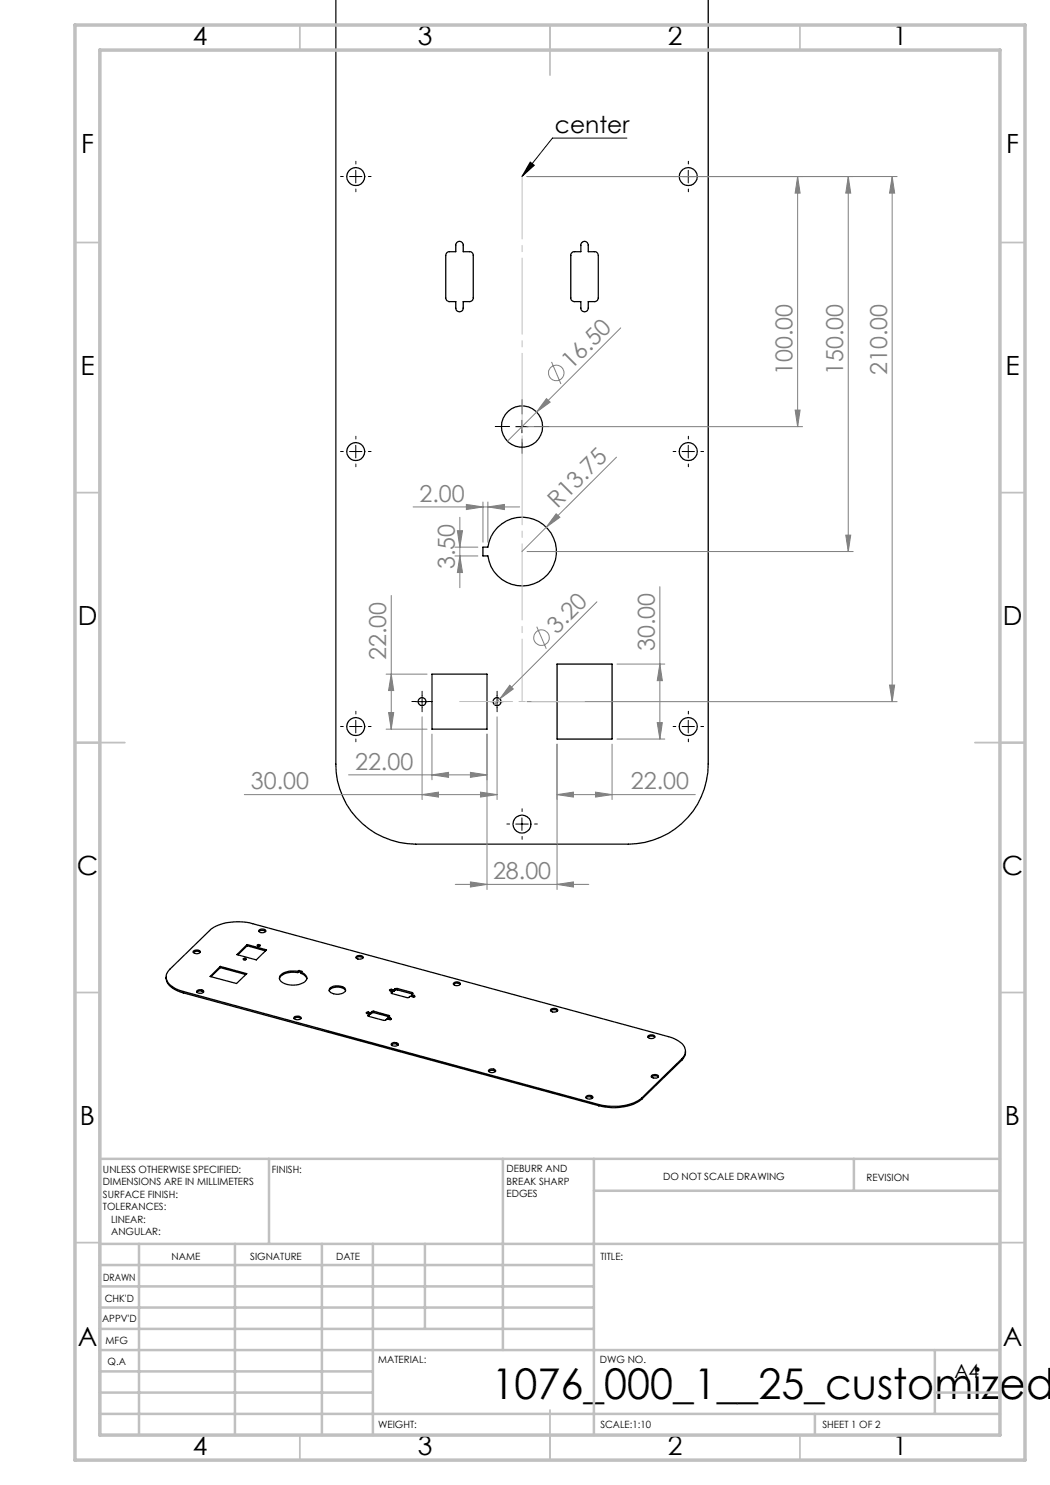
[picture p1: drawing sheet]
<svg xmlns="http://www.w3.org/2000/svg" width="210mm" height="297mm" viewBox="0 0 210 297" stroke-linecap="round" stroke-linejoin="round" font-family="sans-serif">
<g fill="none" stroke="#000" stroke-width=".25">
<path d="M141.6 -.1v152.9a16 16 0 0 1-15.9 16h-42.6a16 16 0 0 1-15.9-16v-152.8M91.4 48.5a.74 .74 0 0 1 .8-.2 .74 .74 0 0 1 .4 .7v1.3h1.3a.72 .72 0 0 1 .8 .8v8.5a.72 .72 0 0 1-.8 .7h-1.3v1.3a.74 .74 0 0 1-.7 .8 .74 .74 0 0 1-.7-.8v-1.3h-1.3a.72 .72 0 0 1-.8-.7v-8.5a.72 .72 0 0 1 .8-.8h1.3v-1.3zM116.4 48.5a.74 .74 0 0 1 .8-.2 .74 .74 0 0 1 .5 .7v1.3h1.2a.73 .73 0 0 1 .8 .8v8.5a.73 .73 0 0 1-.8 .7h-1.2v1.3a.74 .74 0 0 1-.8 .8 .74 .74 0 0 1-.7-.8v-1.3h-1.3a.72 .72 0 0 1-.7-.7v-8.5a.72 .72 0 0 1 .7-.8h1.3v-1.3zM99.5 105.5a6.9 6.9 0 0 1 10.7 1.1 6.9 6.9 0 0 1-3.4 10.2 6.9 6.9 0 0 1-9.2-5.6h-1v-1.8h1a6.9 6.9 0 0 1 1.9-3.9zM86.4 134.8h11v11h-11zM111.4 132.8h11v15h-11zM33.2 195.4a2.95 2.95 0 0 0 2.3 2.8l1.2 .4M36.7 198.3a4.6 4.6 0 0 1-3.4-2.4 1.89 1.89 0 0 1 .7-2.1l7.9-7.7a9.6 9.6 0 0 1 8.7-1.4l83.1 22.6a4 4 0 0 1 3.4 2.8 1.85 1.85 0 0 1-.8 1.7M36.7 198.3l83.1 22.6M36.7 198.3v.3M36.7 198.6l83.1 22.6M38.7 190.5a1.06 1.06 0 0 1 1.3 0"/>
<path d="M38.7 190.2a.89 .89 0 0 1 1.3 .2 .83 .83 0 0 1-1.4-.1zM39.4 198.4a1.02 1.02 0 0 1 1.3 0M39.4 198.1a.91 .91 0 0 1 1.3 .3 .86 .86 0 0 1-1.4-.2zM42 195.3l2.1-2 5.3 1.4-2.1 2zM44.1 193.3v.2M44.1 193.5l-1.9 1.8M44.1 193.5l5 1.4M47.4 190.9l2-2 3.9 1.1-2 2zM48.6 191.7a.34 .34 0 0 1 .4-.1 .34 .34 0 0 1 .2 .3 .34 .34 0 0 1-.3 .1 .34 .34 0 0 1-.3-.3zM48.8 191.9h.3M49.4 188.9v.3M49.4 189.2l-1.8 1.8"/>
<path d="M49.4 189.2l3.7 1M51.5 189a.34 .34 0 0 1 .5 .2 .32 .32 0 0 1-.3 .1 .32 .32 0 0 1-.2-.3zM51.5 189.2h.5M51.8 186.3a1.15 1.15 0 0 1 1.3 0M51.8 186a.87 .87 0 0 1 1.4 .2 .84 .84 0 0 1-1.4-.1zM59.6 194.3a3.9 3.9 0 0 0-3.6 .9 1.25 1.25 0 0 0 1.2 1.6 3.7 3.7 0 0 0 4.1-.9l-.1-.7-.3-.4-.7-.4M59.6 194.5a3.9 3.9 0 0 0-3.6 .9l-.1 .3M59.6 194.3v.2M59.8 194.1l.6 .2-.2 .1M59.8 194.1l-.2 .2M59.8 194.1v.2M59.8 194.3l-.2 .2"/>
<path d="M59.8 194.3l.4 .2M60.2 194.4v.3l.7 .3 .5 .7M65.8 198.2a2.16 2.16 0 0 1 3.3 0M66.1 197.5a2.5 2.5 0 0 1 3 .3 1.12 1.12 0 0 1-1.4 1.1 1.75 1.75 0 0 1-1.9-.9zM71.2 191.6a1.07 1.07 0 0 1 1.4 0M71.3 191.3a.9 .9 0 0 1 1.3 .2 .88 .88 0 0 1-1.4-.1zM78 198.2l.5 .1M78.3 198.5l.1 .2 3 .8h.3l.4-.3 .7 .2 .1-.2-.1-.1M78.3 198.5v.1M78.3 197.9l-.4 .1 .1 .2M78.3 198.1l-.3 .1M78.3 197.9l.5 .1"/>
<path d="M78.3 197.9v.2M78.3 198.1l.5 .2M78.5 198.3l-.2 .2M78.5 198.3l-.1 .4M78.8 198v.3M79 197.8l-.2 .2M79 198l-.2 .3M79 197.8v.2M79.4 197.7l-.4 .1M79.4 198h-.4M79.4 197.7l3 .8M79.4 197.7v.3"/>
<path d="M79.4 198l3 .8M82.3 199l.5 .1M82.3 199v.2l.5 .2M82.4 198.5l.2 .2-.3 .3M82.4 198.8h.1M82.4 198.5v.3M82.8 199.4h.1M82.8 199.1v.3M90.7 196.9a1.02 1.02 0 0 1 1.3 0M90.7 196.6a.87 .87 0 0 1 1.4 .2 .84 .84 0 0 1-1.4-.1zM58.8 203.7a1.07 1.07 0 0 1 1.4 0M58.8 203.4a.94 .94 0 0 1 1.4 .3 .9 .9 0 0 1-1.4-.2z"/>
<path d="M73.6 203.1l.1 .2 3 .8 .4-.1 .3-.2 .8 .1 .1-.2-.2-.1M73.6 203.1v.1M73.7 202.4l-.5 .2 .6 .2M73.7 202.7h-.4M73.7 202.4l.4 .2M73.7 202.4v.3M73.7 202.7l.4 .1M73.8 202.8l-.2 .3M73.8 202.8l-.1 .4M74.1 202.6v.2M74.4 202.3l-.3 .3M74.4 202.3v.3"/>
<path d="M74.4 202.6l-.3 .2M74.8 202.2l-.4 .1M74.8 202.5l-.4 .1M74.8 202.2l3 .9M74.8 202.2v.3M74.8 202.5l3 .8M77.6 203.5l.5 .1M77.6 203.5v.3l.5 .1M77.8 203.1l.1 .2-.3 .2M77.8 203.3h.1M77.8 203.1v.2M78.1 203.6v.3"/>
<path d="M78.1 203.9h.1M78.3 209a1.02 1.02 0 0 1 1.3 0M78.3 208.7a.89 .89 0 0 1 1.4 .2 .87 .87 0 0 1-1.5-.1zM97.7 214.3a1.21 1.21 0 0 1 1.4 0M97.8 214a.85 .85 0 0 1 1.3 .2 .9 .9 0 0 1-1.4-.1zM110.1 202.2a1.07 1.07 0 0 1 1.4 0M110.2 201.9a.94 .94 0 0 1 1.3 .2 .88 .88 0 0 1-1.4-.1zM117.2 219.6a1.15 1.15 0 0 1 1.3 0M117.2 219.3a.86 .86 0 0 1 1.4 .2 .85 .85 0 0 1-1.4-.1zM128.4 219.5a9.9 9.9 0 0 1-8.6 1.4M128.4 219.8a9.9 9.9 0 0 1-8.6 1.4M128.4 219.5v.3"/>
<path d="M129.6 207.5a1.02 1.02 0 0 1 1.4 0M129.6 207.1a.89 .89 0 0 1 1.4 .3 .83 .83 0 0 1-1.4-.1zM130.3 215.4a1.07 1.07 0 0 1 1.4 0M130.4 215.1a.91 .91 0 0 1 1.3 .2 1.05 1.05 0 0 1-1.5 0zM136.3 211.8l-7.9 7.7M136.3 211.8v.3M136.3 212.1l-7.9 7.7M137.1 210.3l-.1 .8-.7 1M119.8 220.9v.3"/>
<circle cx="71.2" cy="35.3" r="1.8"/>
<circle cx="137.7" cy="35.3" r="1.8"/>
<circle cx="71.2" cy="90.3" r="1.8"/>
<circle cx="104.4" cy="85.3" r="4.1"/>
<circle cx="137.7" cy="90.3" r="1.8"/>
<circle cx="71.2" cy="145.3" r="1.8"/>
<circle cx="84.4" cy="140.3" r=".79"/>
<circle cx="99.4" cy="140.3" r=".79"/>
<circle cx="137.7" cy="145.3" r="1.8"/>
<circle cx="104.4" cy="164.8" r="1.79"/>
</g>
<g fill="none" stroke="#808080" stroke-width=".2">
<path d="M159.5 35.3v50M159.5 35.3l.5 3.3h-1zM169.7 35.3l.4 3.3h-.9zM169.7 35.3v75M178.4 35.3l.5 3.3h-1zM178.4 35.3v105M179.4 35.3h-74M109.3 79.7l.7 .7-2.7 2zM110.3 72.4l1.9 4.4M124.1 65.6l-22.6 22.6M105.4 85.3h55.1M123.3 91.4l-14 14"/>
<path d="M159 82h1l-.5 3.3zM78.2 119.1v26.7M82.6 101.4h21.3M91 109.4h4.6M91 111.2h4.6M91.5 106.1h1l-.5 3.3zM92 103.5v14M92 111.2l.5 3.3h-1zM93.3 100.9l3.3 .5-3.3 .5zM96.6 100.4v8M97.6 101.4l3.3-.5v1zM97.6 100.4v8"/>
<path d="M105.4 110.3h65.2M109.3 105.4l-4.9 4.9M111.2 102.8l.8 .7-2.7 1.9zM132 117.3v30.5M169.2 107h.9l-.4 3.3zM77.2 134.8h8.2M78.2 134.8l.5 3.3h-1zM102 137.1l.7 .7-2.7 2zM107.4 125.3l1.9 4.4M119.4 120.4l-20.6 20.5M123.4 132.8h9.6M132 132.8l.5 3.3h-1.1z"/>
<path d="M177.9 137h1l-.5 3.3zM48.9 158.9h50.5M69.7 155h27.7M77.2 145.8h8.2M77.7 142.5h1l-.5 3.3zM84.4 158.9l3.3-.5v1zM84.4 143.4v16.5M86.4 155l3.3-.5v1zM86.4 146.8v9.2M94.1 154.5l3.3 .5-3.3 .5zM96.1 158.4l3.3 .5-3.3 .5zM97.4 146.8v31.1"/>
<path d="M99.4 143.4v16.5M105.4 140.3h74M111.4 158.9l3.3-.5v1zM111.4 158.9h27.7M111.4 148.8v29.1M119.1 158.4l3.3 .5-3.3 .5zM122.4 148.8v11.1M123.4 147.8h9.6M131.4 144.5h1.1l-.5 3.3zM91.1 176.9h26.7M94.1 176.4l3.3 .5-3.3 .5zM111.4 176.9l3.3-.5v1z"/>
<circle cx="111.2" cy="74.6" r="1.57"/>
<circle cx="108.3" cy="127.5" r="1.56"/>
</g>
<g fill="none" stroke="#000" stroke-width=".2">
<path d="M69.9 35.3h2.5M71.2 34.1v2.5M106 32.4l.9 .7-2.5 2.2zM125.4 27.6h-14.9l-6.1 7.7M136.4 35.3h2.5M137.7 34.1v2.5M69.9 90.3h2.5M71.2 89.1v2.5M103.2 85.3h2.5M104.4 84.1v2.5M136.4 90.3h2.5M137.7 89.1v2.5"/>
<path d="M84.4 139.1v2.5M99.4 139.1v2.5M69.9 145.3h2.5M71.2 144.1v2.5M83.1 140.3h2.6M98.1 140.3h2.5M136.4 145.3h2.5M137.7 144.1v2.5M103.2 164.8h2.5M104.4 163.6v2.5"/>
</g>
<g fill="none" stroke="#000" stroke-width=".2" stroke-dasharray="15.2 1.3 1.3 1.3">
<path d="M68.7 35.3h-.6M71.2 37.8v.6M71.2 32.8v-.5M73.7 35.3h.5M135.2 35.3h-.6M137.7 37.8v.6M137.7 32.8v-.5M140.2 35.3h.5M68.7 90.3h-.6M71.2 92.8v.6M71.2 87.8v-.5M73.7 90.3h.5"/>
<path d="M101.9 85.3h-2.9M104.4 87.8v2.9M104.4 82.8v-2.9M106.9 85.3h2.9M135.2 90.3h-.6M137.7 92.8v.6M137.7 87.8v-.5M140.2 90.3h.5M84.4 139.1v-.8M99.4 139.1v-.8M68.7 145.3h-.6M71.2 147.8v.6"/>
<path d="M71.2 142.8v-.5M73.7 145.3h.5M83.2 140.3h-.8M84.4 141.6v.8M85.7 140.3h.8M98.2 140.3h-.8M99.4 141.6v.8M100.7 140.3h.8M135.2 145.3h-.6M137.7 147.8v.6M137.7 142.8v-.5M140.2 145.3h.5"/>
<path d="M101.9 164.8h-.5M104.4 167.3v.6M104.4 162.3v-.5M106.9 164.8h.6"/>
</g>
<path d="M91.9 140.3h25" fill="none" stroke="#c0c0c0" stroke-width=".2" stroke-dasharray="15.2 1.3 1.3 1.3" stroke-dashoffset="4.6"/>
<path d="M104.4 140.3v-105" fill="none" stroke="#c0c0c0" stroke-width=".2" stroke-dasharray="15.2 1.3 1.3 1.3" stroke-dashoffset="2.7"/>
<g fill="none" stroke="#c0c0c0" stroke-width=".35">
<path d="M60 5v5M110 5v10M160 5v5M15 48.5h5M200 48.5h5M15 98.5h5M200 98.5h5M15 148.5h10M195 148.5h10M15 198.5h5M200 198.5h5M15 248.5h5"/>
<path d="M200 248.5h5M60 287v5M110 282v10M160 287v5"/>
</g>
<g fill="none" stroke="#c0c0c0" stroke-width=".5">
<path d="M53.8 231.8v17M100.6 231.8v38.2M118.8 231.8v55.2M118.8 238.2h81.2M170.8 231.8v6.4M200 231.8h-180v55.2M20 248.8h180M20 257.3h98.8M20 253h98.8M27.8 248.8v38.2M47 248.8v38.2M64.4 248.8v38.2"/>
<path d="M74.6 248.8v38.2M85 248.8v17M20 265.8h98.8M20 261.5h98.8M20 278.5h54.6M20 274.3h54.6M20 270h180M187 278.5h13M187 270v12.8M20 282.8h180M163 282.8v4.2"/>
</g>
<path d="M15 5h190v287h-190zM20 10h180v277h-180z" fill="none" stroke="#c0c0c0" stroke-width=".7"/>
<path d="M106 32.4l.9 .7-2.5 2.2z" fill="#000"/>
<g fill="#808080">
<path d="M109.3 79.7l.7 .7-2.7 2z"/>
<path d="M102 137.1l.7 .7-2.7 2z"/>
<path d="M111.2 102.8l.8 .7-2.7 1.9z"/>
<path d="M177.9 137h1l-.5 3.3zM178.4 35.3l.5 3.3h-1z"/>
<path d="M169.7 35.3l.4 3.3h-.9zM169.2 107h.9l-.4 3.3zM159.5 35.3l.5 3.3h-1zM159 82h1l-.5 3.3z"/>
<path d="M111.4 158.9l3.3-.5v1zM119.1 158.4l3.3 .5-3.3 .5zM84.4 158.9l3.3-.5v1zM96.1 158.4l3.3 .5-3.3 .5z"/>
<path d="M94.1 176.4l3.3 .5-3.3 .5zM111.4 176.9l3.3-.5v1z"/>
<path d="M94.1 154.5l3.3 .5-3.3 .5zM86.4 155l3.3-.5v1zM97.6 101.4l3.3-.5v1zM93.3 100.9l3.3 .5-3.3 .5z"/>
<path d="M131.4 144.5h1.1l-.5 3.3zM132 132.8l.5 3.3h-1.1z"/>
<path d="M91.5 106.1h1l-.5 3.3zM92 111.2l.5 3.3h-1z"/>
<path d="M78.2 134.8l.5 3.3h-1zM77.7 142.5h1l-.5 3.3z"/>
</g>
<text font-size="8.5" x="98.3" y="279.7">1076_000_1__25_customized</text>
<g font-size="5.3">
<text x="38.5" y="8.9">4</text>
<text x="83.5" y="8.9">3</text>
<text x="133.6" y="8.9">2</text>
<text x="178.6" y="8.9">1</text>
<text x="16.2" y="30.7">F</text>
<text x="201.2" y="30.7">F</text>
<text x="16.1" y="74.9">E</text>
<text x="201.1" y="74.9">E</text>
<text x="15.5" y="124.9">D</text>
<text x="200.5" y="124.9">D</text>
<text x="15.4" y="174.9">C</text>
<text x="200.4" y="174.9">C</text>
<text x="16" y="224.9">B</text>
<text x="201" y="224.9">B</text>
<text x="15.5" y="269.2">A</text>
<text x="200.5" y="269.2">A</text>
<text x="38.5" y="290.9">4</text>
<text x="83.5" y="290.9">3</text>
<text x="133.6" y="290.9">2</text>
<text x="178.6" y="290.9">1</text>
</g>
<text font-size="4.7" x="111" y="26.6">center</text>
<g font-size="4.7" fill="#808080">
<text x="114.3" y="74" transform="rotate(-45 114.3 74)">16.50</text>
<text x="158.5" y="75" transform="rotate(-90 158.5 75)">100.00</text>
<text x="168.7" y="75" transform="rotate(-90 168.7 75)">150.00</text>
<text x="177.4" y="75" transform="rotate(-90 177.4 75)">210.00</text>
<text x="83.9" y="100.4">2.00</text>
<text x="111.5" y="101.9" transform="rotate(-45 111.5 101.9)">R13.75</text>
<text x="91" y="113.8" transform="rotate(-90 91 113.8)">3.50</text>
<text x="77.2" y="132" transform="rotate(-90 77.2 132)">22.00</text>
<text x="111.3" y="126.9" transform="rotate(-45 111.3 126.9)">3.20</text>
<text x="131" y="130.2" transform="rotate(-90 131 130.2)">30.00</text>
<text x="71" y="153.9">22.00</text>
<text x="50.2" y="157.9">30.00</text>
<text x="126.2" y="157.9">22.00</text>
<text x="98.6" y="175.9">28.00</text>
</g>
<text font-size="3.9" x="190.9" y="275.5">A4</text>
<g font-size="2">
<text x="20.6" y="234.6">UNLESS OTHERWISE SPECIFIED:</text>
<text x="20.6" y="237.1">DIMENSIONS ARE IN MILLIMETERS</text>
<text x="20.6" y="239.6">SURFACE FINISH:</text>
<text x="54.4" y="234.6">FINISH:</text>
<text x="101.3" y="234.5">DEBURR AND</text>
<text x="101.3" y="237">BREAK SHARP</text>
<text x="101.3" y="239.5">EDGES</text>
<text x="132.6" y="236">DO NOT SCALE DRAWING</text>
<text x="173.3" y="236.2">REVISION</text>
<text x="20.6" y="242.1">TOLERANCES:</text>
<text x="22.2" y="244.6">LINEAR:</text>
<text x="22.2" y="247.1">ANGULAR:</text>
<text x="34.3" y="252">NAME</text>
<text x="50" y="251.9">SIGNATURE</text>
<text x="67.2" y="251.9">DATE</text>
<text x="120.1" y="251.9">TITLE:</text>
<text x="20.6" y="256.1">DRAWN</text>
<text x="20.9" y="260.3">CHK'D</text>
<text x="20.4" y="264.4">APPV'D</text>
<text x="21.1" y="268.8">MFG</text>
<text x="21.5" y="273">Q.A</text>
<text x="75.6" y="272.5">MATERIAL:</text>
<text x="120" y="272.5">DWG NO.</text>
<text x="75.6" y="285.5">WEIGHT:</text>
<text x="120.1" y="285.6">SCALE:1:10</text>
<text x="164.5" y="285.6">SHEET 1 OF 2</text>
</g>
</svg>
